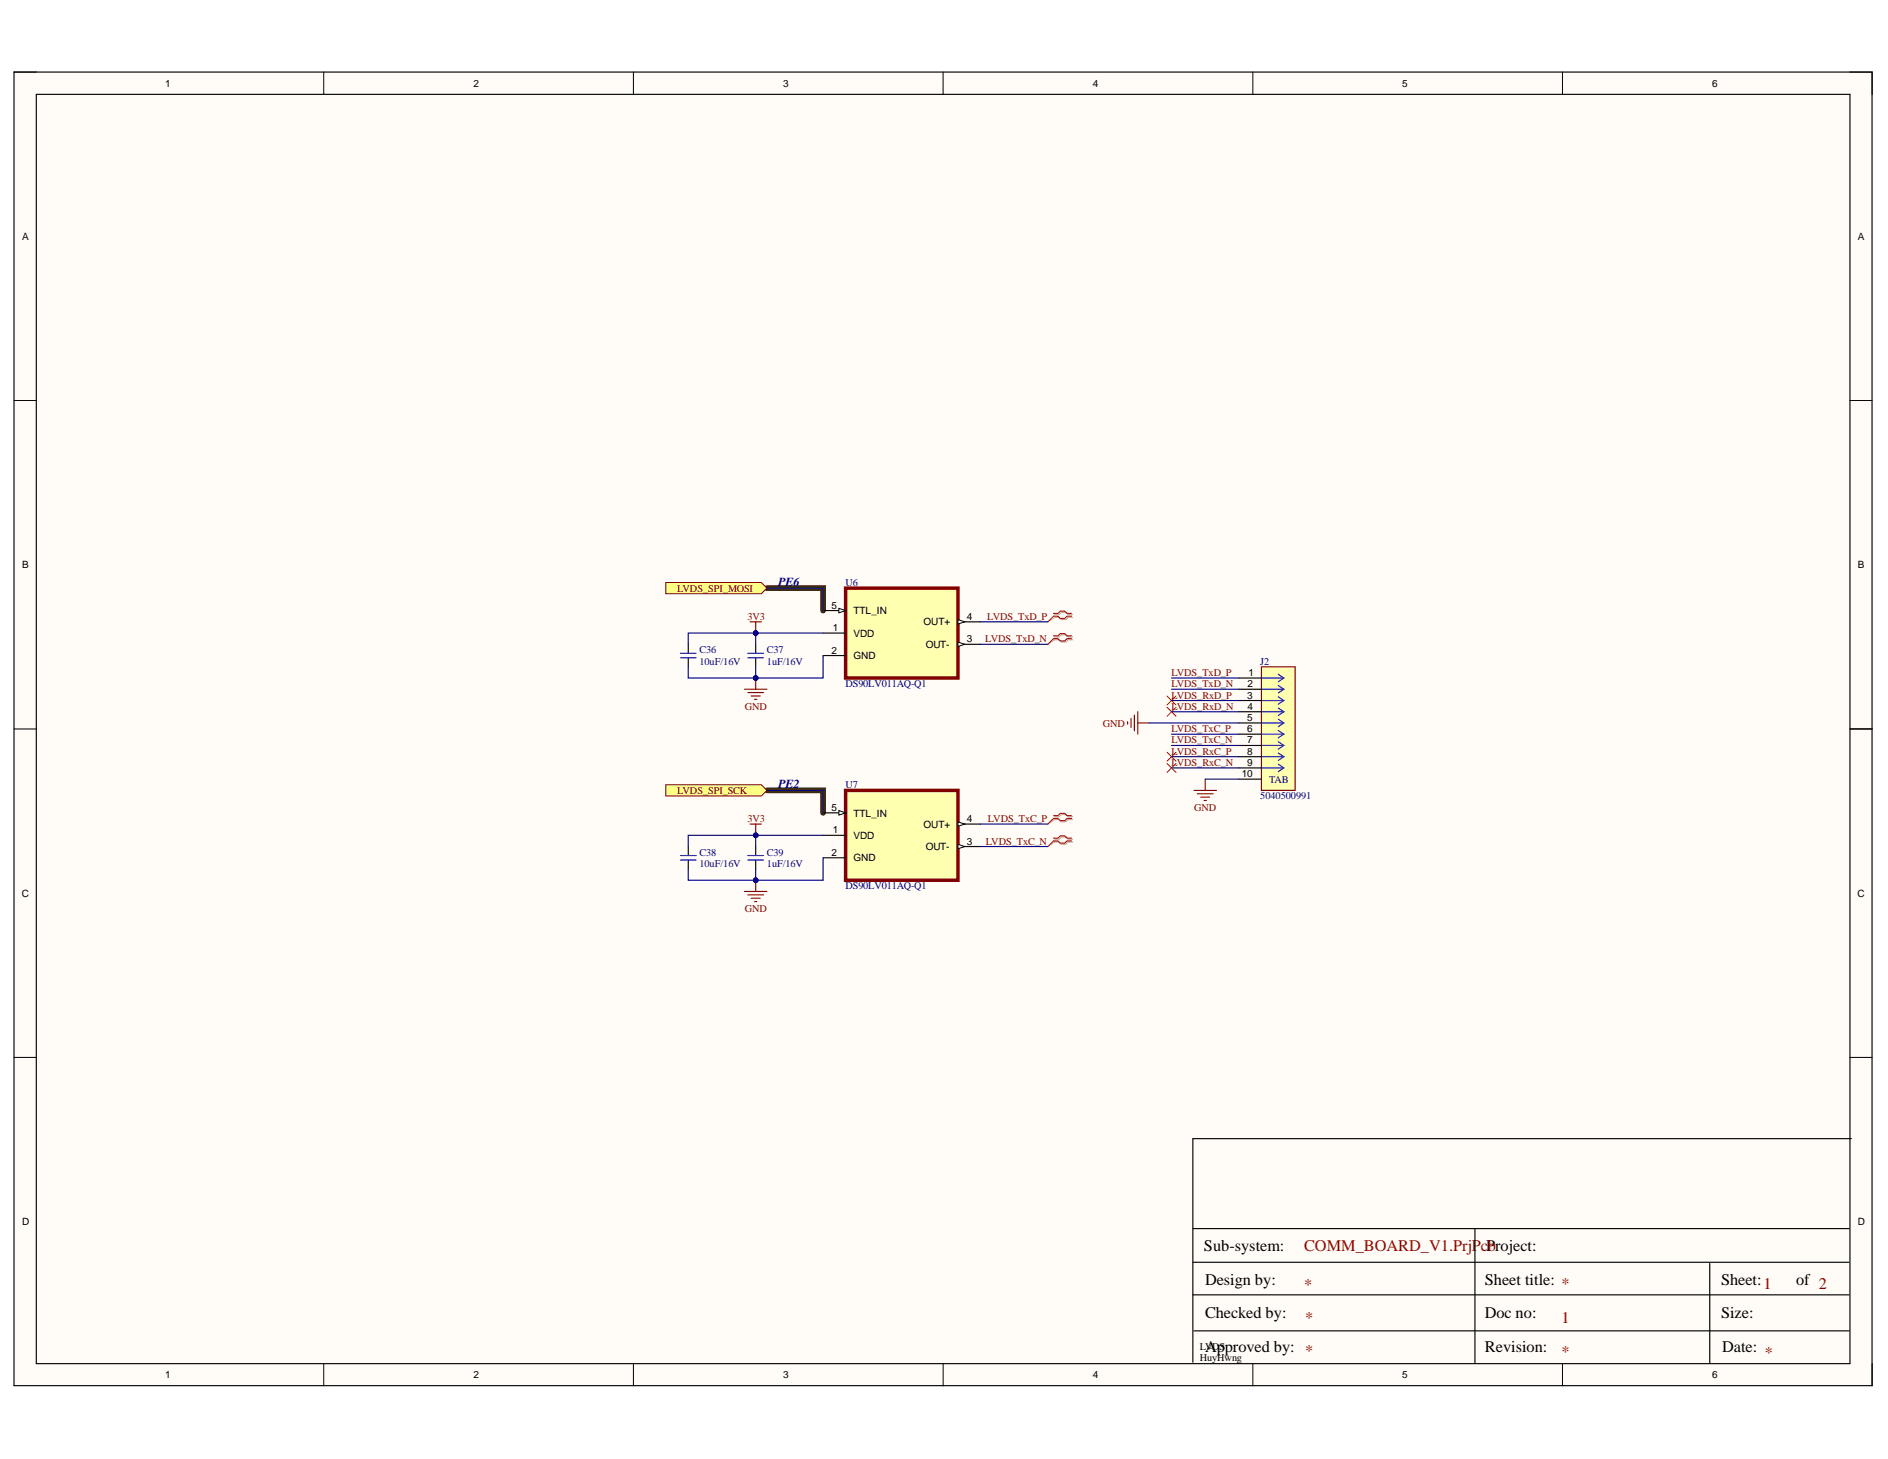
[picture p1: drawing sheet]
<svg xmlns="http://www.w3.org/2000/svg" width="279mm" height="216mm" viewBox="0 0 279 216" stroke-linecap="round" stroke-linejoin="round" font-family="sans-serif">
<g fill="#fffcf8">
<path d="M2.1 10.7h275v194.4h-275z" fill-rule="evenodd"/>
<path d="M5.4 14h268.3v187.8h-268.3z" fill-rule="evenodd"/>
</g>
<g fill="none" stroke="#000" stroke-width=".15">
<path d="M2.1 10.7h3.3M47.9 10.7v3.3M93.7 10.7v3.3M139.6 10.7v3.3M185.4 10.7v3.3M231.2 10.7v3.3M273.7 10.7h3.4v3.3M2.1 59.3h3.3M273.7 59.3h3.4M2.1 107.9h3.3M273.7 107.9h3.4M2.1 156.5h3.3"/>
<path d="M273.7 156.5h3.4M47.9 201.8v3.3M93.7 201.8v3.3M139.6 201.8v3.3M185.4 201.8v3.3M231.2 201.8v3.3M277.1 201.8v3.3"/>
</g>
<path d="M111.8 98.7v1.6M121.8 97v3.3h-19.9v-1.6M170 107h13.3M178.4 115.3h4.9M111.8 128.6v1.7M121.8 126.9v3.4h-19.9v-1.7" fill="none" stroke="#fff" stroke-width=".85"/>
<path d="M113.5 87h8.3v3.4M113.5 117h8.3v3.3" fill="none" stroke="#452a00" stroke-width=".85"/>
<g fill="none" stroke="#000" stroke-width=".17">
<path d="M2.1 10.7h274.9v194.3h-274.9zM5.4 14h268.4v187.8h-268.4zM101.9 95.3v1.4M101.9 97.3v1.4M111.8 95.3v1.4M111.8 97.3v1.4M273.8 107.9h3.3M274 168.5h-97.5v33.1M176.5 191.6h97.1M176.5 186.8h97.1M176.5 181.8h97.1M176.7 196.9h96.9"/>
<path d="M218.3 181.8v20M253 187v14.8"/>
</g>
<path d="M100.7 97.3h2.3M100.7 96.7h2.3M110.7 97.3h2.3M110.7 96.7h2.3" fill="none" stroke="#00f" stroke-width=".17"/>
<path d="M125.1 87h16.7v13.3h-16.7z" fill-rule="evenodd" fill="#ffffb0"/>
<path d="M125.1 87h16.7v13.3h-16.7z" fill="none" stroke="#800000" stroke-width=".51"/>
<path d="M121.8 90.4h3.3" fill="none" stroke="#000" stroke-width=".17"/>
<path d="M124.1 90l1 .4-1 .3z" fill="#f8fcff"/>
<path d="M124.1 90l1 .4-1 .3z" fill="none" stroke="#000" stroke-width=".15"/>
<path d="M121.8 93.7h3.3M141.8 92h3.3" fill="none" stroke="#000" stroke-width=".17"/>
<path d="M141.8 91.7l1 .3-1 .4z" fill="#f8fcff"/>
<path d="M141.8 91.7l1 .3-1 .4z" fill="none" stroke="#000" stroke-width=".15"/>
<path d="M141.8 95.3h3.3" fill="none" stroke="#000" stroke-width=".17"/>
<path d="M141.8 95l1 .3-1 .4z" fill="#f8fcff"/>
<path d="M141.8 95l1 .3-1 .4z" fill="none" stroke="#000" stroke-width=".15"/>
<path d="M121.8 97h3.3" fill="none" stroke="#000" stroke-width=".17"/>
<path d="M125.1 117h16.7v13.3h-16.7z" fill-rule="evenodd" fill="#ffffb0"/>
<path d="M125.1 117h16.7v13.3h-16.7z" fill="none" stroke="#800000" stroke-width=".51"/>
<path d="M121.8 120.3h3.3" fill="none" stroke="#000" stroke-width=".17"/>
<path d="M124.1 120l1 .3-1 .3z" fill="#f8fcff"/>
<path d="M124.1 120l1 .3-1 .3z" fill="none" stroke="#000" stroke-width=".15"/>
<path d="M121.8 123.6h3.3M141.8 121.9h3.3" fill="none" stroke="#000" stroke-width=".17"/>
<path d="M141.8 121.6l1 .3-1 .4z" fill="#f8fcff"/>
<path d="M141.8 121.6l1 .3-1 .4z" fill="none" stroke="#000" stroke-width=".15"/>
<path d="M141.8 125.3h3.3" fill="none" stroke="#000" stroke-width=".17"/>
<path d="M141.8 124.9l1 .4-1 .3z" fill="#f8fcff"/>
<path d="M141.8 124.9l1 .4-1 .3z" fill="none" stroke="#000" stroke-width=".15"/>
<path d="M121.8 126.9h3.3" fill="none" stroke="#000" stroke-width=".17"/>
<path d="M110.2 102h3.3M110.7 102.5h2.3M111.2 103h1.3M111.7 103.5h.3M111.8 100.3v1.7" fill="none" stroke="#800000" stroke-width=".17"/>
<circle cx="111.8" cy="100.3" r=".33" fill="#000080"/>
<circle cx="111.8" cy="100.3" r=".33" fill="none" stroke="#000080" stroke-width=".15"/>
<path d="M111 92h1.7M111.8 92v1.7" fill="none" stroke="#800000" stroke-width=".17"/>
<circle cx="111.8" cy="93.7" r=".33" fill="#000080"/>
<circle cx="111.8" cy="93.7" r=".33" fill="none" stroke="#000080" stroke-width=".15"/>
<path d="M186.7 98.7h5v18.3h-5z" fill-rule="evenodd" fill="#ffffb0"/>
<path d="M186.7 98.7h5v18.3h-5zM166.9 106.8v.3M167.4 106.3v1.3M167.9 105.8v2.3M168.4 105.3v3.3M168.4 107h1.6" fill="none" stroke="#800000" stroke-width=".17"/>
<g fill="none" stroke="#00f" stroke-width=".17">
<path d="M189.2 99.8l.8 .5M186.7 100.3h3.3M186.7 102h3.3M186.7 103.7h3.3M186.7 105.3h3.3M186.7 107h3.3M186.7 108.6h3.3M186.7 110.3h3.3M186.7 112h3.3M186.7 113.6h3.3M189.2 101.4l.8 .6M189.2 103.1l.8 .6"/>
<path d="M189.2 104.8l.8 .5M189.2 106.4l.8 .6M189.2 108.1l.8 .5M189.2 109.8l.8 .5M189.2 111.4l.8 .6M189.2 113.1l.8 .5M190 100.3l-.8 .6M190 102l-.8 .5M190 103.7l-.8 .5M190 105.3l-.8 .6M190 107l-.8 .5M190 108.6l-.8 .6"/>
<path d="M190 110.3l-.8 .6M190 112l-.8 .5M190 113.6l-.8 .6"/>
</g>
<path d="M183.3 100.3h3.4M183.3 102h3.4M183.3 103.7h3.4M183.3 105.3h3.4M183.3 107h3.4M183.3 108.6h3.4M183.3 110.3h3.4M183.3 112h3.4M183.3 113.6h3.4M183.3 115.3h3.4" fill="none" stroke="#000" stroke-width=".17"/>
<path d="M98.5 86.2h14.2l.8 .8-.8 .9h-14.2z" fill-rule="evenodd" fill="#ffff80"/>
<path d="M98.5 86.2h14.2l.8 .8-.8 .9h-14.2z" fill="none" stroke="#800000" stroke-width=".15"/>
<path d="M98.5 116.1h14.2l.8 .9-.8 .8h-14.2z" fill-rule="evenodd" fill="#ffff80"/>
<path d="M98.5 116.1h14.2l.8 .9-.8 .8h-14.2z" fill="none" stroke="#800000" stroke-width=".15"/>
<path d="M156.1 90.9h.6l.4-.3h.6l.4 .3h.6M156.1 91.4h.6l.4 .3h.6l.4-.3h.6M156.1 94.3h.6l.4-.4h.6l.4 .4h.6M156.1 94.7h.6l.4 .3h.6l.4-.3h.6M156.1 120.9h.6l.4-.4h.6l.4 .4h.6M156.1 121.3h.6l.4 .3h.6l.4-.3h.6M156.1 124.2h.6l.4-.3h.6l.4 .3h.6M156.1 124.6h.6l.4 .3h.6l.4-.3h.6" fill="none" stroke="#d0a19e" stroke-width=".17"/>
<path d="M156.1 91.4l-1 .6M156.1 94.7l-1 .6M156.1 121.3l-1 .6M156.1 124.6l-1 .7" fill="none" stroke="#d0a19e" stroke-width=".15"/>
<path d="M155.9 90.8h.7l.3-.4h.7l.3 .4h.7M155.9 91.2h.7l.3 .3h.7l.3-.3h.7M155.9 94.1h.7l.3-.3h.7l.3 .3h.7M155.9 94.5h.7l.3 .3h.7l.3-.3h.7M155.9 120.7h.7l.3-.3h.7l.3 .3h.7M155.9 121.1h.7l.3 .3h.7l.3-.3h.7M155.9 124h.7l.3-.3h.7l.3 .3h.7M155.9 124.4h.7l.3 .4h.7l.3-.4h.7" fill="none" stroke="#f00" stroke-width=".17"/>
<path d="M155.9 91.2l-.8 .8M155.9 94.5l-.8 .8M172.7 103l1.3 1.3M172.7 104.7l1.3 1.3M172.7 111.3l1.3 1.3M172.7 113l1.3 1.3M174 103l-1.3 1.3M174 104.7l-1.3 1.3M174 111.3l-1.3 1.3M174 113l-1.3 1.3M155.9 121.1l-.8 .8M155.9 124.4l-.8 .9" fill="none" stroke="#f00" stroke-width=".15"/>
<path d="M101.9 125.3v1.3M101.9 127.3v1.3M111.8 125.3v1.3M111.8 127.3v1.3" fill="none" stroke="#000" stroke-width=".17"/>
<path d="M100.7 127.3h2.3M100.7 126.6h2.3M110.7 127.3h2.3M110.7 126.6h2.3" fill="none" stroke="#00f" stroke-width=".17"/>
<path d="M110.2 131.9h3.3M110.7 132.4h2.3M111.2 132.9h1.3M111.7 133.4h.3M111.8 130.3v1.6" fill="none" stroke="#800000" stroke-width=".17"/>
<circle cx="111.8" cy="130.3" r=".33" fill="#000080"/>
<circle cx="111.8" cy="130.3" r=".33" fill="none" stroke="#000080" stroke-width=".15"/>
<path d="M111 121.9h1.7M111.8 121.9v1.7" fill="none" stroke="#800000" stroke-width=".17"/>
<circle cx="111.8" cy="123.6" r=".33" fill="#000080"/>
<circle cx="111.8" cy="123.6" r=".33" fill="none" stroke="#000080" stroke-width=".15"/>
<g fill="none" stroke="#000080" stroke-width=".17">
<path d="M121.8 93.7h-19.9v1.6M145.1 92h10M145.1 95.3h10M170 107h13.3M173.4 100.3h9.9M173.4 102h9.9M173.4 103.7h9.9M173.4 105.3h9.9M173.4 108.6h9.9M173.4 110.3h9.9M173.4 112h9.9M173.4 113.6h9.9"/>
<path d="M145.1 121.9h10M145.1 125.3h10"/>
</g>
<circle cx="111.8" cy="93.7" r=".33" fill="#000080"/>
<circle cx="111.8" cy="93.7" r=".33" fill="none" stroke="#000080" stroke-width=".15"/>
<path d="M111.8 98.7v1.6" fill="none" stroke="#000080" stroke-width=".17"/>
<circle cx="111.8" cy="100.3" r=".33" fill="#000080"/>
<circle cx="111.8" cy="100.3" r=".33" fill="none" stroke="#000080" stroke-width=".15"/>
<path d="M111.8 93.7v1.6" fill="none" stroke="#000080" stroke-width=".17"/>
<circle cx="111.8" cy="93.7" r=".33" fill="#000080"/>
<circle cx="111.8" cy="93.7" r=".33" fill="none" stroke="#000080" stroke-width=".15"/>
<path d="M121.8 97v3.3h-19.9v-1.6" fill="none" stroke="#000080" stroke-width=".17"/>
<circle cx="111.8" cy="100.3" r=".33" fill="#000080"/>
<circle cx="111.8" cy="100.3" r=".33" fill="none" stroke="#000080" stroke-width=".15"/>
<path d="M113.5 87h8.3v3.4M113.5 117h8.3v3.3M111.8 128.6v1.7" fill="none" stroke="#000080" stroke-width=".17"/>
<circle cx="111.8" cy="130.3" r=".33" fill="#000080"/>
<circle cx="111.8" cy="130.3" r=".33" fill="none" stroke="#000080" stroke-width=".15"/>
<path d="M111.8 123.6v1.7" fill="none" stroke="#000080" stroke-width=".17"/>
<circle cx="111.8" cy="123.6" r=".33" fill="#000080"/>
<circle cx="111.8" cy="123.6" r=".33" fill="none" stroke="#000080" stroke-width=".15"/>
<path d="M121.8 123.6h-19.9v1.7" fill="none" stroke="#000080" stroke-width=".17"/>
<circle cx="111.8" cy="123.6" r=".33" fill="#000080"/>
<circle cx="111.8" cy="123.6" r=".33" fill="none" stroke="#000080" stroke-width=".15"/>
<path d="M121.8 126.9v3.4h-19.9v-1.7" fill="none" stroke="#000080" stroke-width=".17"/>
<circle cx="111.8" cy="130.3" r=".33" fill="#000080"/>
<circle cx="111.8" cy="130.3" r=".33" fill="none" stroke="#000080" stroke-width=".15"/>
<path d="M176.7 117h3.3M177.2 117.5h2.3M177.7 118h1.3M178.2 118.5h.3M178.4 115.3v1.7" fill="none" stroke="#800000" stroke-width=".17"/>
<path d="M178.4 115.3h4.9" fill="none" stroke="#000080" stroke-width=".17"/>
<g font-size="2.4">
<text x="178.2" y="185.1">Sub-system:</text>
<text x="178.3" y="190.1">Design by:</text>
<text x="219.8" y="190.1">Sheet title:</text>
<text x="254.7" y="190.1">Sheet:</text>
<text x="265.8" y="190.1">of</text>
<text x="178.3" y="195.1">Checked by:</text>
<text x="219.8" y="195.1">Doc no:</text>
<text x="254.7" y="195.1">Size:</text>
<text x="178.3" y="200.1">Approved by: *</text>
<text x="219.8" y="200.1">Revision:</text>
<text x="254.9" y="200.1">Date:</text>
</g>
<g font-size="2.4" fill="#980000">
<text x="193" y="185.1">COMM_BOARD_V1.PrjPcProject:</text>
<text x="220.2" y="185.1">b</text>
<text x="193" y="191">*</text>
<text x="231.1" y="190.8">*</text>
<text x="261" y="190.8">1</text>
<text x="269.2" y="190.8">2</text>
<text x="193.1" y="195.8">*</text>
<text x="231.1" y="195.8">1</text>
<text x="231.1" y="200.8">*</text>
<text x="261.2" y="200.9">*</text>
</g>
<g font-size="1.8" fill="#000080">
<text x="115.1" y="86.7">PE6</text>
<text x="115.1" y="116.6">PE2</text>
</g>
<g font-size="1.5">
<text x="24.4" y="12.9">1</text>
<text x="70" y="12.9">2</text>
<text x="115.9" y="12.9">3</text>
<text x="161.7" y="12.9">4</text>
<text x="207.5" y="12.9">5</text>
<text x="253.4" y="12.9">6</text>
<text x="3.3" y="35.5">A</text>
<text x="274.9" y="35.5">A</text>
<text x="3.3" y="84.1">B</text>
<text x="275" y="84.1">B</text>
<text x="123.1" y="90">5</text>
<text x="123.3" y="93.4">1</text>
<text x="126.3" y="90.9">TTL_IN</text>
<text x="126.3" y="94.2">VDD</text>
<text x="136.7" y="92.5">OUT+</text>
<text x="137" y="95.9">OUT-</text>
<text x="143.1" y="91.7">4</text>
<text x="143.1" y="95">3</text>
<text x="123.1" y="96.7">2</text>
<text x="126.3" y="97.5">GND</text>
<text x="184.6" y="101.7">2</text>
<text x="184.8" y="100">1</text>
<text x="184.6" y="103.4">3</text>
<text x="184.6" y="106.7">5</text>
<text x="184.6" y="105">4</text>
<text x="184.6" y="108.4">6</text>
<text x="184.6" y="110">7</text>
<text x="184.6" y="111.7">8</text>
<text x="184.6" y="113.3">9</text>
<text x="123.1" y="120">5</text>
<text x="183.8" y="115">10</text>
<text x="123.3" y="123.3">1</text>
<text x="126.3" y="120.8">TTL_IN</text>
<text x="126.3" y="124.1">VDD</text>
<text x="136.7" y="122.5">OUT+</text>
<text x="137" y="125.8">OUT-</text>
<text x="143.1" y="121.6">4</text>
<text x="143.1" y="125">3</text>
<text x="123.1" y="126.6">2</text>
<text x="126.3" y="127.5">GND</text>
<text x="3.2" y="132.7">C</text>
<text x="274.9" y="132.7">C</text>
<text x="3.3" y="181.3">D</text>
<text x="274.9" y="181.3">D</text>
<text x="24.4" y="203.9">1</text>
<text x="70" y="203.9">2</text>
<text x="115.9" y="203.9">3</text>
<text x="161.7" y="203.9">4</text>
<text x="177.5" y="201.4">HuyHwng</text>
<text x="177.5" y="199.8">LVDS</text>
<text x="207.5" y="203.9">5</text>
<text x="253.4" y="203.9">6</text>
</g>
<g font-size="1.5" fill="#800000">
<text x="100.2" y="87.6">LVDS_SPI_MOSI</text>
<text x="110.6" y="91.7">3V3</text>
<text x="145.8" y="95">LVDS_TxD_N</text>
<text x="146.1" y="91.7">LVDS_TxD_P</text>
<text x="173.3" y="100">LVDS_TxD_P</text>
<text x="173.3" y="101.7">LVDS_TxD_N</text>
<text x="110.2" y="105">GND</text>
<text x="163.2" y="107.5">GND</text>
<text x="173.3" y="103.4">LVDS_RxD_P</text>
<text x="173.3" y="105">LVDS_RxD_N</text>
<text x="173.3" y="108.4">LVDS_TxC_P</text>
<text x="173.3" y="110">LVDS_TxC_N</text>
<text x="173.3" y="111.7">LVDS_RxC_P</text>
<text x="173.3" y="113.3">LVDS_RxC_N</text>
<text x="100.2" y="117.5">LVDS_SPI_SCK</text>
<text x="176.7" y="120">GND</text>
<text x="110.6" y="121.6">3V3</text>
<text x="145.9" y="125">LVDS_TxC_N</text>
<text x="146.2" y="121.6">LVDS_TxC_P</text>
<text x="110.2" y="135">GND</text>
</g>
<g font-size="1.5" fill="#000080">
<text x="125.1" y="86.7">U6</text>
<text x="103.5" y="96.7">C36</text>
<text x="103.5" y="98.4">10uF/16V</text>
<text x="113.5" y="96.7">C37</text>
<text x="113.5" y="98.4">1uF/16V</text>
<text x="125.1" y="101.7">DS90LV011AQ-Q1</text>
<text x="186.5" y="98.4">J2</text>
<text x="125.1" y="116.6">U7</text>
<text x="186.5" y="118.3">5040500991</text>
<text x="187.8" y="115.8">TAB</text>
<text x="103.5" y="126.6">C38</text>
<text x="103.5" y="128.3">10uF/16V</text>
<text x="113.5" y="126.6">C39</text>
<text x="113.5" y="128.3">1uF/16V</text>
<text x="125.1" y="131.6">DS90LV011AQ-Q1</text>
</g>
</svg>
